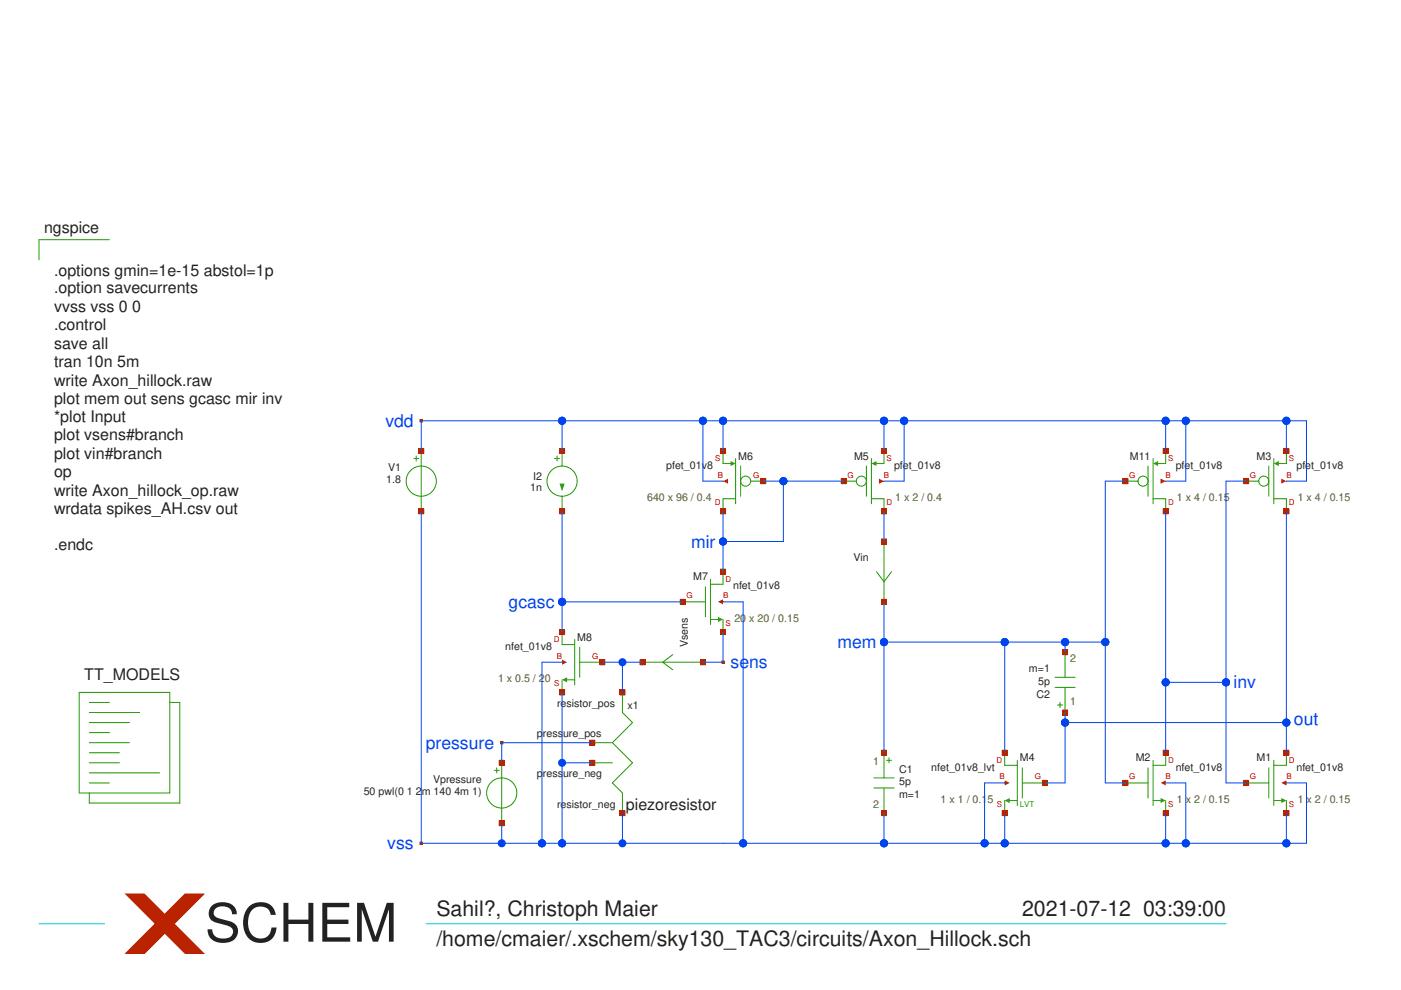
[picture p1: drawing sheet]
<svg xmlns="http://www.w3.org/2000/svg" width="297mm" height="210mm" viewBox="0 0 297 210" stroke-linecap="round" stroke-linejoin="round" font-family="sans-serif">
<path d="M23.2 50.8h-14.9v4.3M247.1 159.6v2.7h-2.6M238.6 166h4.8M243.4 162.8v6.4M244.5 161.2v9.6M244.5 169.7h1.6M247.1 169.7v2.7" fill="none" stroke="#229800" stroke-width=".21"/>
<path d="M246.1 169.2l1 .5-1 .6z" fill="#229800"/>
<path d="M243.4 98.8v6.4M244.5 97.2v9.6M247.1 95.6v2.7h-1.6M238.6 102h2.7M244.5 105.7h2.6v2.7" fill="none" stroke="#229800" stroke-width=".21"/>
<path d="M244.5 98.3l1-.6v1.1z" fill="#229800"/>
<g fill="none" stroke="#229800" stroke-width=".21">
<path d="M272.7 159.6v2.7h-2.6M264.2 166h4.8M269 162.8v6.4M270.1 161.2v9.6M270.1 169.7h1.6M272.7 169.7v2.7"/>
<circle cx="242.3" cy="102" r="1.07"/>
</g>
<path d="M271.7 169.2l1 .5-1 .6z" fill="#229800"/>
<path d="M269 98.8v6.4M270.1 97.2v9.6M272.7 95.6v2.7h-1.6M264.2 102h2.7M270.1 105.7h2.6v2.7" fill="none" stroke="#229800" stroke-width=".21"/>
<path d="M270.1 98.3l1-.6v1.1z" fill="#229800"/>
<g fill="none" stroke="#229800" stroke-width=".21">
<path d="M87.7 97.2h1.1M88.2 96.7v1M89.3 95.6v12.8M117.6 97.2h1M118.1 96.7v1M119.2 95.6v3.2M119.2 105.2v3.2M225.8 138.3v5.3M16.8 146.8h19.2v21.3h-19.2zM18.9 153.2h8.6M18.9 155.3h4.3M18.9 157.5h8.6"/>
<path d="M18.9 159.6h6.4M18.9 151.1h10.7M18.9 148.9h4.3M36 148.9h2.1v21.4h-19.2v-2.2M223.7 145.7h4.2M223.7 143.6h4.2M224.2 149.5h1.1M224.7 148.9v1.1M225.8 145.7v5.4M18.9 161.7h6.4M18.9 163.9h15M18.9 166h4.3"/>
<circle cx="89.3" cy="102" r="3.2"/>
<circle cx="267.9" cy="102" r="1.07"/>
</g>
<path d="M119.2 100.4v2.1h.5l-.5 1.6-.6-1.6h.6z" fill="#229800"/>
<g fill="none" stroke="#229800" stroke-width=".21">
<path d="M183.7 98.8v6.4M184.8 97.2v9.6M187.4 95.6v2.7h-1.6M178.9 102h2.7M184.8 105.7h2.6v2.7M142.6 138.8l-2.1 1.6 2.1 1.6M136.2 140.4h12.8M187.4 159.6v5.3M185.3 164.9h4.3M185.3 167.1h4.3M187.4 167.1v5.3M188 161.2h1"/>
<path d="M188.5 160.7v1"/>
<circle cx="119.2" cy="102" r="3.2"/>
</g>
<path d="M184.8 98.3l1-.6v1.1z" fill="#229800"/>
<g fill="none" stroke="#229800" stroke-width=".21">
<path d="M153.3 95.6v2.7h1.6M156 97.2v9.6M157 98.8v6.4M156 105.7h-2.7v2.7M159.2 102h2.6"/>
<circle cx="182.6" cy="102" r="1.07"/>
</g>
<path d="M154.9 97.7l1.1 .6-1.1 .5z" fill="#229800"/>
<g fill="none" stroke="#229800" stroke-width=".21">
<path d="M213 159.6v2.7h2.7M213 169.7v2.7M214.1 169.7h1.6M215.7 161.2v9.6M216.8 166h4.7M216.8 162.8v6.4"/>
<circle cx="158.1" cy="102" r="1.07"/>
</g>
<path d="M213 169.7l1.1-.5v1.1z" fill="#229800"/>
<path d="M144.8 127.6h4.8M149.6 124.4v6.4M150.6 122.8v9.6M150.6 131.3h1.6M153.3 121.2v2.7h-2.7M153.3 131.3v2.7" fill="none" stroke="#229800" stroke-width=".21"/>
<path d="M152.2 130.8l1.1 .5-1.1 .6z" fill="#229800"/>
<path d="M119.2 134v2.7h2.6M121.8 135.6v9.6M122.9 137.2v6.4M119.2 144.1v2.7M120.2 144.1h1.6M122.9 140.4h4.8" fill="none" stroke="#229800" stroke-width=".21"/>
<path d="M119.2 144.1l1-.5v1.1z" fill="#229800"/>
<g fill="none" stroke="#229800" stroke-width=".21">
<path d="M187.4 114.8v12.8M185.8 121.2l1.6 2.1 1.6-2.1M125.6 157.5h4.2M129.8 157.5l4.3 4.2-4.3 4.3 2.2 2.1v4.3M132 146.8v4.3l2.1 2.1-4.3 4.3M104.8 163.3h1M105.3 162.8v1.1M106.4 161.7v12.8M125.6 161.7h4.2"/>
<circle cx="106.4" cy="168.1" r="3.2"/>
</g>
<path d="M246.1 166l1-.5v1z" fill="#ba2200"/>
<path d="M246.6 159.1h1.1v1h-1.1z" fill="none" stroke="#ba2200" stroke-width=".21"/>
<path d="M246.6 159.1h1.1v1h-1.1z" fill="#ba2200"/>
<path d="M238.1 165.5h1v1h-1z" fill="none" stroke="#ba2200" stroke-width=".21"/>
<path d="M238.1 165.5h1v1h-1z" fill="#ba2200"/>
<path d="M246.6 171.9h1.1v1h-1.1z" fill="none" stroke="#ba2200" stroke-width=".21"/>
<path d="M246.6 171.9h1.1v1h-1.1z" fill="#ba2200"/>
<path d="M247.1 166h.1" fill="none" stroke="#ba2200" stroke-width=".21"/>
<path d="M246.1 101.5l1 .5-1 .5z" fill="#ba2200"/>
<path d="M246.6 107.9h1.1v1h-1.1z" fill="none" stroke="#ba2200" stroke-width=".21"/>
<path d="M246.6 107.9h1.1v1h-1.1z" fill="#ba2200"/>
<path d="M238.1 101.5h1v1h-1z" fill="none" stroke="#ba2200" stroke-width=".21"/>
<path d="M238.1 101.5h1v1h-1z" fill="#ba2200"/>
<path d="M246.6 95.1h1.1v1h-1.1z" fill="none" stroke="#ba2200" stroke-width=".21"/>
<path d="M246.6 95.1h1.1v1h-1.1z" fill="#ba2200"/>
<path d="M247.1 102h.1" fill="none" stroke="#ba2200" stroke-width=".21"/>
<path d="M271.7 166l1-.5v1z" fill="#ba2200"/>
<path d="M272.2 159.1h1.1v1h-1.1z" fill="none" stroke="#ba2200" stroke-width=".21"/>
<path d="M272.2 159.1h1.1v1h-1.1z" fill="#ba2200"/>
<path d="M263.7 165.5h1v1h-1z" fill="none" stroke="#ba2200" stroke-width=".21"/>
<path d="M263.7 165.5h1v1h-1z" fill="#ba2200"/>
<path d="M272.2 171.9h1.1v1h-1.1z" fill="none" stroke="#ba2200" stroke-width=".21"/>
<path d="M272.2 171.9h1.1v1h-1.1z" fill="#ba2200"/>
<path d="M272.7 166h.1" fill="none" stroke="#ba2200" stroke-width=".21"/>
<path d="M271.7 101.5l1 .5-1 .5z" fill="#ba2200"/>
<path d="M272.2 107.9h1.1v1h-1.1z" fill="none" stroke="#ba2200" stroke-width=".21"/>
<path d="M272.2 107.9h1.1v1h-1.1z" fill="#ba2200"/>
<path d="M263.7 101.5h1v1h-1z" fill="none" stroke="#ba2200" stroke-width=".21"/>
<path d="M263.7 101.5h1v1h-1z" fill="#ba2200"/>
<path d="M272.2 95.1h1.1v1h-1.1z" fill="none" stroke="#ba2200" stroke-width=".21"/>
<path d="M272.2 95.1h1.1v1h-1.1z" fill="#ba2200"/>
<path d="M272.7 102h.1" fill="none" stroke="#ba2200" stroke-width=".21"/>
<path d="M225.3 150.5h1v1.1h-1z" fill="none" stroke="#ba2200" stroke-width=".21"/>
<path d="M225.3 150.5h1v1.1h-1z" fill="#ba2200"/>
<path d="M225.3 137.7h1v1.1h-1z" fill="none" stroke="#ba2200" stroke-width=".21"/>
<path d="M225.3 137.7h1v1.1h-1z" fill="#ba2200"/>
<path d="M89 178.5h.6v.6h-.6z" fill="none" stroke="#ba2200" stroke-width=".21"/>
<path d="M89 178.5h.6v.6h-.6z" fill="#ba2200"/>
<path d="M187.2 135.9h.5v.5h-.5z" fill="none" stroke="#ba2200" stroke-width=".21"/>
<path d="M187.2 135.9h.5v.5h-.5z" fill="#ba2200"/>
<path d="M272.5 152.9h.5v.6h-.5z" fill="none" stroke="#ba2200" stroke-width=".21"/>
<path d="M272.5 152.9h.5v.6h-.5z" fill="#ba2200"/>
<path d="M88.8 95.1h1v1h-1z" fill="none" stroke="#ba2200" stroke-width=".21"/>
<path d="M88.8 95.1h1v1h-1z" fill="#ba2200"/>
<path d="M88.8 107.9h1v1h-1z" fill="none" stroke="#ba2200" stroke-width=".21"/>
<path d="M88.8 107.9h1v1h-1z" fill="#ba2200"/>
<path d="M153 140.1h.6v.6h-.6z" fill="none" stroke="#ba2200" stroke-width=".21"/>
<path d="M153 140.1h.6v.6h-.6z" fill="#ba2200"/>
<path d="M89 89h.6v.5h-.6z" fill="none" stroke="#ba2200" stroke-width=".21"/>
<path d="M89 89h.6v.5h-.6z" fill="#ba2200"/>
<path d="M118.6 95.1h1.1v1h-1.1z" fill="none" stroke="#ba2200" stroke-width=".21"/>
<path d="M118.6 95.1h1.1v1h-1.1z" fill="#ba2200"/>
<path d="M118.6 107.9h1.1v1h-1.1z" fill="none" stroke="#ba2200" stroke-width=".21"/>
<path d="M118.6 107.9h1.1v1h-1.1z" fill="#ba2200"/>
<path d="M186.9 159.1h1.1v1h-1.1z" fill="none" stroke="#ba2200" stroke-width=".21"/>
<path d="M186.9 159.1h1.1v1h-1.1z" fill="#ba2200"/>
<path d="M186.9 171.9h1.1v1h-1.1z" fill="none" stroke="#ba2200" stroke-width=".21"/>
<path d="M186.9 171.9h1.1v1h-1.1z" fill="#ba2200"/>
<path d="M148.5 139.9h1.1v1h-1.1z" fill="none" stroke="#ba2200" stroke-width=".21"/>
<path d="M148.5 139.9h1.1v1h-1.1z" fill="#ba2200"/>
<path d="M135.7 139.9h1.1v1h-1.1z" fill="none" stroke="#ba2200" stroke-width=".21"/>
<g fill="#ba2200">
<path d="M135.7 139.9h1.1v1h-1.1z"/>
<path d="M186.4 101.5l1 .5-1 .5z"/>
</g>
<path d="M186.9 107.9h1.1v1h-1.1z" fill="none" stroke="#ba2200" stroke-width=".21"/>
<path d="M186.9 107.9h1.1v1h-1.1z" fill="#ba2200"/>
<path d="M178.4 101.5h1v1h-1z" fill="none" stroke="#ba2200" stroke-width=".21"/>
<path d="M178.4 101.5h1v1h-1z" fill="#ba2200"/>
<path d="M186.9 95.1h1.1v1h-1.1z" fill="none" stroke="#ba2200" stroke-width=".21"/>
<path d="M186.9 95.1h1.1v1h-1.1z" fill="#ba2200"/>
<path d="M187.4 102h.1" fill="none" stroke="#ba2200" stroke-width=".21"/>
<path d="M153.3 102l1.1-.5v1z" fill="#ba2200"/>
<path d="M152.8 107.9h1v1h-1z" fill="none" stroke="#ba2200" stroke-width=".21"/>
<path d="M152.8 107.9h1v1h-1z" fill="#ba2200"/>
<path d="M161.3 101.5h1.1v1h-1.1z" fill="none" stroke="#ba2200" stroke-width=".21"/>
<path d="M161.3 101.5h1.1v1h-1.1z" fill="#ba2200"/>
<path d="M152.8 95.1h1v1h-1z" fill="none" stroke="#ba2200" stroke-width=".21"/>
<path d="M152.8 95.1h1v1h-1z" fill="#ba2200"/>
<path d="M153.3 102h.1" fill="none" stroke="#ba2200" stroke-width=".21"/>
<path d="M118.9 127.3h.5v.6h-.5z" fill="none" stroke="#ba2200" stroke-width=".21"/>
<g fill="#ba2200">
<path d="M118.9 127.3h.5v.6h-.5z"/>
<path d="M213 165.5l1.1 .5-1.1 .5z"/>
</g>
<path d="M212.5 159.1h1v1h-1z" fill="none" stroke="#ba2200" stroke-width=".21"/>
<path d="M212.5 159.1h1v1h-1z" fill="#ba2200"/>
<path d="M221 165.5h1.1v1h-1.1z" fill="none" stroke="#ba2200" stroke-width=".21"/>
<path d="M221 165.5h1.1v1h-1.1z" fill="#ba2200"/>
<path d="M212.5 171.9h1v1h-1z" fill="none" stroke="#ba2200" stroke-width=".21"/>
<path d="M212.5 171.9h1v1h-1z" fill="#ba2200"/>
<path d="M213 166h.1" fill="none" stroke="#ba2200" stroke-width=".21"/>
<path d="M152.2 127.6l1.1-.5v1z" fill="#ba2200"/>
<path d="M152.8 120.7h1v1h-1z" fill="none" stroke="#ba2200" stroke-width=".21"/>
<path d="M152.8 120.7h1v1h-1z" fill="#ba2200"/>
<path d="M144.2 127.1h1.1v1h-1.1z" fill="none" stroke="#ba2200" stroke-width=".21"/>
<path d="M144.2 127.1h1.1v1h-1.1z" fill="#ba2200"/>
<path d="M152.8 133.5h1v1h-1z" fill="none" stroke="#ba2200" stroke-width=".21"/>
<path d="M152.8 133.5h1v1h-1z" fill="#ba2200"/>
<path d="M153.3 127.6h.1" fill="none" stroke="#ba2200" stroke-width=".21"/>
<path d="M119.2 139.9l1 .5-1 .5z" fill="#ba2200"/>
<path d="M118.6 133.5h1.1v1h-1.1z" fill="none" stroke="#ba2200" stroke-width=".21"/>
<path d="M118.6 133.5h1.1v1h-1.1z" fill="#ba2200"/>
<path d="M127.2 139.9h1v1h-1z" fill="none" stroke="#ba2200" stroke-width=".21"/>
<path d="M127.2 139.9h1v1h-1z" fill="#ba2200"/>
<path d="M118.6 146.3h1.1v1h-1.1z" fill="none" stroke="#ba2200" stroke-width=".21"/>
<path d="M118.6 146.3h1.1v1h-1.1z" fill="#ba2200"/>
<path d="M119.2 140.4h.1" fill="none" stroke="#ba2200" stroke-width=".21"/>
<path d="M186.9 114.3h1.1v1h-1.1z" fill="none" stroke="#ba2200" stroke-width=".21"/>
<path d="M186.9 114.3h1.1v1h-1.1z" fill="#ba2200"/>
<path d="M186.9 127.1h1.1v1h-1.1z" fill="none" stroke="#ba2200" stroke-width=".21"/>
<path d="M186.9 127.1h1.1v1h-1.1z" fill="#ba2200"/>
<path d="M153 114.5h.6v.6h-.6z" fill="none" stroke="#ba2200" stroke-width=".21"/>
<path d="M153 114.5h.6v.6h-.6z" fill="#ba2200"/>
<path d="M259.7 144.4h.5v.5h-.5z" fill="none" stroke="#ba2200" stroke-width=".21"/>
<g fill="#ba2200">
<path d="M259.7 144.4h.5v.5h-.5z"/>
<path d="M26.4 189.5h4.3l4.2 4.2 4.3-4.2h4.3l-6.4 6.4 6.4 6.4h-4.3l-4.3-4.3-4.2 4.3h-4.3l6.4-6.4z"/>
</g>
<path d="M125 156.9h1.1v1.1h-1.1z" fill="none" stroke="#ba2200" stroke-width=".21"/>
<path d="M125 156.9h1.1v1.1h-1.1z" fill="#ba2200"/>
<path d="M125 161.2h1.1v1.1h-1.1z" fill="none" stroke="#ba2200" stroke-width=".21"/>
<path d="M125 161.2h1.1v1.1h-1.1z" fill="#ba2200"/>
<path d="M131.4 146.3h1.1v1h-1.1z" fill="none" stroke="#ba2200" stroke-width=".21"/>
<path d="M131.4 146.3h1.1v1h-1.1z" fill="#ba2200"/>
<path d="M131.4 171.9h1.1v1h-1.1z" fill="none" stroke="#ba2200" stroke-width=".21"/>
<path d="M131.4 171.9h1.1v1h-1.1z" fill="#ba2200"/>
<path d="M105.8 161.2h1.1v1.1h-1.1z" fill="none" stroke="#ba2200" stroke-width=".21"/>
<path d="M105.8 161.2h1.1v1.1h-1.1z" fill="#ba2200"/>
<path d="M105.8 174h1.1v1.1h-1.1z" fill="none" stroke="#ba2200" stroke-width=".21"/>
<path d="M105.8 174h1.1v1.1h-1.1z" fill="#ba2200"/>
<path d="M106.1 157.2h.5v.5h-.5z" fill="none" stroke="#ba2200" stroke-width=".21"/>
<path d="M106.1 157.2h.5v.5h-.5z" fill="#ba2200"/>
<path d="M8.3 195.9h13.8M90.4 195.9h169.5" fill="none" stroke="#00cbed" stroke-width=".21"/>
<g fill="none" stroke="#0044ed" stroke-width=".21">
<path d="M89.3 95.6v-6.4h187.7v12.8h-4.3M119.2 89.2v6.4M149 89.2v12.8h4.3M153.3 89.2v6.4M187.4 89.2v6.4M191.7 89.2v12.8h-4.3M247.1 89.2v6.4M251.4 89.2v12.8h-4.3M272.7 89.2v6.4M89.3 108.4v70.4h187.7v-12.8h-4.3M119.2 108.4v25.6M153.3 108.4v12.8"/>
<path d="M161.8 102h17.1M166.1 102v12.8h-12.8M187.4 108.4v6.4M238.6 102h-4.3v64h4.3M247.1 108.4v51.2M264.2 102h-4.3v64h4.3M272.7 108.4v51.2M119.2 127.6h25.6M153.3 134v6.4h-4.3M153.3 127.6h4.3v51.2M187.4 136.1h46.9M187.4 127.6v32"/>
<path d="M213 136.1v23.5M225.8 136.1v2.2M119.2 146.8v32M119.2 140.4h-4.3v38.4M125.6 157.5h-19.2v4.2M127.7 140.4h8.5M132 140.4v6.4M225.8 151.1v14.9h-4.3M225.8 153.2h46.9M247.1 144.7h12.8M106.4 174.5v4.3M119.2 161.7h6.4"/>
<path d="M132 172.4v6.4M187.4 172.4v6.4M213 166h-4.2v12.8M213 172.4v6.4M247.1 166h4.3v12.8M247.1 172.4v6.4M272.7 172.4v6.4"/>
</g>
<g fill="#0044ed">
<path d="M118.6 88.6a.85 .85 0 0 1 .9-.2 .85 .85 0 0 1 .5 .8h-.8h.8a.85 .85 0 0 1-1.2 .8 .85 .85 0 0 1-.2-1.4z"/>
<path d="M114.3 178.2a.85 .85 0 0 1 .9-.2 .85 .85 0 0 1 .6 .8h-.9h.9a.85 .85 0 0 1-1.2 .8 .85 .85 0 0 1-.3-1.4z"/>
<path d="M118.6 127a.85 .85 0 0 1 .9-.2 .85 .85 0 0 1 .5 .8h-.8h.8a.85 .85 0 0 1-1.2 .8 .85 .85 0 0 1-.2-1.4z"/>
<path d="M165.5 101.4a.85 .85 0 0 1 .9-.2 .85 .85 0 0 1 .5 .8h-.8h.8a.85 .85 0 0 1-1.1 .8 .85 .85 0 0 1-.3-1.4z"/>
<path d="M148.4 88.6a.85 .85 0 0 1 1-.2 .85 .85 0 0 1 .5 .8h-.9h.9a.85 .85 0 0 1-1.2 .8 .85 .85 0 0 1-.3-1.4z"/>
<path d="M152.7 114.2a.85 .85 0 0 1 .9-.2 .85 .85 0 0 1 .6 .8h-.9h.9a.85 .85 0 0 1-1.2 .8 .85 .85 0 0 1-.3-1.4z"/>
<path d="M152.7 88.6a.85 .85 0 0 1 .9-.2 .85 .85 0 0 1 .6 .8h-.9h.9a.85 .85 0 0 1-1.2 .8 .85 .85 0 0 1-.3-1.4z"/>
<path d="M186.8 88.6a.85 .85 0 0 1 .9-.2 .85 .85 0 0 1 .6 .8h-.9h.9a.85 .85 0 0 1-1.2 .8 .85 .85 0 0 1-.3-1.4z"/>
<path d="M131.4 178.2a.85 .85 0 0 1 .9-.2 .85 .85 0 0 1 .5 .8h-.8h.8a.85 .85 0 0 1-1.2 .8 .85 .85 0 0 1-.2-1.4z"/>
<path d="M131.4 139.8a.85 .85 0 0 1 .9-.2 .85 .85 0 0 1 .5 .8h-.8h.8a.85 .85 0 0 1-1.2 .8 .85 .85 0 0 1-.2-1.4z"/>
<path d="M105.8 178.2a.85 .85 0 0 1 .9-.2 .85 .85 0 0 1 .5 .8h-.8h.8a.85 .85 0 0 1-1.2 .8 .85 .85 0 0 1-.2-1.4z"/>
<path d="M118.6 161.1a.85 .85 0 0 1 .9-.2 .85 .85 0 0 1 .5 .8h-.8h.8a.85 .85 0 0 1-1.2 .8 .85 .85 0 0 1-.2-1.4z"/>
<path d="M118.6 178.2a.85 .85 0 0 1 .9-.2 .85 .85 0 0 1 .5 .8h-.8h.8a.85 .85 0 0 1-1.2 .8 .85 .85 0 0 1-.2-1.4z"/>
<path d="M157 178.2a.85 .85 0 0 1 .9-.2 .85 .85 0 0 1 .5 .8h-.8h.8a.85 .85 0 0 1-1.2 .8 .85 .85 0 0 1-.2-1.4z"/>
<path d="M186.8 178.2a.85 .85 0 0 1 .9-.2 .85 .85 0 0 1 .6 .8h-.9h.9a.85 .85 0 0 1-1.2 .8 .85 .85 0 0 1-.3-1.4z"/>
<path d="M191.1 88.6a.85 .85 0 0 1 .9-.2 .85 .85 0 0 1 .5 .8h-.8h.8a.85 .85 0 0 1-1.1 .8 .85 .85 0 0 1-.3-1.4z"/>
<path d="M246.5 88.6a.85 .85 0 0 1 1-.2 .85 .85 0 0 1 .5 .8h-.9h.9a.85 .85 0 0 1-1.2 .8 .85 .85 0 0 1-.3-1.4z"/>
<path d="M259.3 144.1a.85 .85 0 0 1 1-.2 .85 .85 0 0 1 .5 .8h-.9h.9a.85 .85 0 0 1-1.2 .8 .85 .85 0 0 1-.3-1.4z"/>
<path d="M246.5 144.1a.85 .85 0 0 1 1-.2 .85 .85 0 0 1 .5 .8h-.9h.9a.85 .85 0 0 1-1.2 .8 .85 .85 0 0 1-.3-1.4z"/>
<path d="M233.7 135.5a.85 .85 0 0 1 1-.1 .85 .85 0 0 1 .5 .7h-.9h.9a.85 .85 0 0 1-1.2 .8 .85 .85 0 0 1-.3-1.4z"/>
<path d="M250.8 88.6a.85 .85 0 0 1 .9-.2 .85 .85 0 0 1 .6 .8h-.9h.9a.85 .85 0 0 1-1.2 .8 .85 .85 0 0 1-.3-1.4z"/>
<path d="M272.1 88.6a.85 .85 0 0 1 1-.2 .85 .85 0 0 1 .5 .8h-.9h.9a.85 .85 0 0 1-1.2 .8 .85 .85 0 0 1-.3-1.4z"/>
<path d="M186.8 135.5a.85 .85 0 0 1 .9-.1 .85 .85 0 0 1 .6 .7h-.9h.9a.85 .85 0 0 1-1.2 .8 .85 .85 0 0 1-.3-1.4z"/>
<path d="M212.4 135.5a.85 .85 0 0 1 .9-.1 .85 .85 0 0 1 .6 .7h-.9h.9a.85 .85 0 0 1-1.2 .8 .85 .85 0 0 1-.3-1.4z"/>
<path d="M225.2 135.5a.85 .85 0 0 1 .9-.1 .85 .85 0 0 1 .6 .7h-.9h.9a.85 .85 0 0 1-1.2 .8 .85 .85 0 0 1-.3-1.4z"/>
<path d="M208.1 178.2a.85 .85 0 0 1 1-.2 .85 .85 0 0 1 .5 .8h-.8h.8a.85 .85 0 0 1-1.2 .8 .85 .85 0 0 1-.3-1.4z"/>
<path d="M225.2 152.6a.85 .85 0 0 1 .9-.2 .85 .85 0 0 1 .6 .8h-.9h.9a.85 .85 0 0 1-1.2 .8 .85 .85 0 0 1-.3-1.4z"/>
<path d="M212.4 178.2a.85 .85 0 0 1 .9-.2 .85 .85 0 0 1 .6 .8h-.9h.9a.85 .85 0 0 1-1.2 .8 .85 .85 0 0 1-.3-1.4z"/>
<path d="M246.5 178.2a.85 .85 0 0 1 1-.2 .85 .85 0 0 1 .5 .8h-.9h.9a.85 .85 0 0 1-1.2 .8 .85 .85 0 0 1-.3-1.4z"/>
<path d="M272.1 152.6a.85 .85 0 0 1 1-.2 .85 .85 0 0 1 .5 .8h-.9h.9a.85 .85 0 0 1-1.2 .8 .85 .85 0 0 1-.3-1.4z"/>
<path d="M250.8 178.2a.85 .85 0 0 1 .9-.2 .85 .85 0 0 1 .6 .8h-.9h.9a.85 .85 0 0 1-1.2 .8 .85 .85 0 0 1-.3-1.4z"/>
<path d="M272.1 178.2a.85 .85 0 0 1 1-.2 .85 .85 0 0 1 .5 .8h-.9h.9a.85 .85 0 0 1-1.2 .8 .85 .85 0 0 1-.3-1.4z"/>
</g>
<text font-size="11.3" fill="#222" x="43.5" y="199.7">SCHEM</text>
<g font-size="4.5" fill="#222">
<text x="92.5" y="194.2">Sahil?, Christoph Maier</text>
<text x="216.7" y="194.2">2021-07-12 03:39:00</text>
<text x="92.5" y="200.6">/home/cmaier/.xschem/sky130_TAC3/circuits/Axon_Hillock.sch</text>
</g>
<g font-size="3.7" fill="#0044ed">
<text x="81.7" y="90.5">vdd</text>
<text x="146.5" y="116.1">mir</text>
<text x="107.8" y="128.9">gcasc</text>
<text x="177.5" y="137.4">mem</text>
<text x="154.9" y="141.7">sens</text>
<text x="261.5" y="146">inv</text>
<text x="274.3" y="153.7">out</text>
<text x="90.3" y="158.7">pressure</text>
<text x="82.1" y="180.1">vss</text>
</g>
<g font-size="3.4" fill="#222">
<text x="9.3" y="49.3">ngspice</text>
<text x="11.5" y="58.4">.options gmin=1e-15 abstol=1p</text>
<text x="11.5" y="62.2">.option savecurrents</text>
<text x="11.5" y="66.2">vvss vss 0 0</text>
<text x="11.5" y="70">.control</text>
<text x="11.5" y="74">save all</text>
<text x="11.5" y="77.8">tran 10n 5m</text>
<text x="11.5" y="81.8">write Axon_hillock.raw</text>
<text x="11.5" y="85.6">plot mem out sens gcasc mir inv</text>
<text x="11.5" y="89.6">*plot Input</text>
<text x="11.5" y="93.4">plot vsens#branch</text>
<text x="11.5" y="97.3">plot vin#branch</text>
<text x="11.5" y="101.1">op</text>
<text x="11.5" y="105.1">write Axon_hillock_op.raw</text>
<text x="11.5" y="108.9">wrdata spikes_AH.csv out</text>
<text x="11.5" y="116.7">.endc</text>
<text x="17.9" y="144.2">TT_MODELS</text>
<text x="132.7" y="171.7">piezoresistor</text>
</g>
<g font-size="2.3" fill="#222">
<text x="82.3" y="99.8">V1</text>
<text x="113" y="101.7">I2</text>
<text x="141.2" y="99.4">pfet_01v8</text>
<text x="156.5" y="97.4">M6</text>
<text x="181.1" y="97.4">M5</text>
<text x="189.6" y="99.4">pfet_01v8</text>
<text x="239.5" y="97.4">M11</text>
<text x="249.3" y="99.4">pfet_01v8</text>
<text x="266.4" y="97.4">M3</text>
<text x="274.9" y="99.4">pfet_01v8</text>
<text x="81.9" y="102.5">1.8</text>
<text x="112.4" y="104.1">1n</text>
<text x="181" y="119">Vin</text>
<text x="147" y="123">M7</text>
<text x="155.4" y="125">nfet_01v8</text>
<text x="107.1" y="137.8">nfet_01v8</text>
<text x="122.4" y="135.8">M8</text>
<text x="145.9" y="137.2" transform="rotate(-90 145.9 137.2)">Vsens</text>
<text x="218.2" y="142.6">m=1</text>
<text x="118.1" y="149.9">resistor_pos</text>
<text x="219.7" y="147.9">C2</text>
<text x="220.1" y="145.2">5p</text>
<text x="133" y="150.3">x1</text>
<text x="113.8" y="156.3">pressure_pos</text>
<text x="216.2" y="161.4">M4</text>
<text x="240.8" y="161.4">M2</text>
<text x="266.4" y="161.4">M1</text>
<text x="91.8" y="166">Vpressure</text>
<text x="113.8" y="164.8">pressure_neg</text>
<text x="190.6" y="163.8">C1</text>
<text x="190.6" y="166.5">5p</text>
<text x="197.4" y="163.4">nfet_01v8_lvt</text>
<text x="249.3" y="163.4">nfet_01v8</text>
<text x="274.9" y="163.4">nfet_01v8</text>
<text x="77.1" y="168.6">50 pwl(0 1 2m 140 4m 1)</text>
<text x="118.1" y="171.2">resistor_neg</text>
<text x="190.6" y="169.2">m=1</text>
</g>
<g font-size="2.3" fill="#660">
<text x="137.2" y="106.2">640 x 96 / 0.4</text>
<text x="189.8" y="106.2">1 x 2 / 0.4</text>
<text x="249.5" y="106.2">1 x 4 / 0.15</text>
<text x="275.1" y="106.2">1 x 4 / 0.15</text>
<text x="155.7" y="131.8">20 x 20 / 0.15</text>
<text x="226.9" y="140.4">2</text>
<text x="105.6" y="144.6">1 x 0.5 / 20</text>
<text x="226.9" y="149.5">1</text>
<text x="185.1" y="162.2">1</text>
<text x="185.1" y="171.3">2</text>
<text x="199.4" y="170.2">1 x 1 / 0.15</text>
<text x="249.5" y="170.2">1 x 2 / 0.15</text>
<text x="275.1" y="170.2">1 x 2 / 0.15</text>
</g>
<g font-size="1.7" fill="#fe0000">
<text x="151.6" y="97.7">S</text>
<text x="152.2" y="101.3">B</text>
<text x="159.7" y="101.3">G</text>
<text x="179.7" y="101.3">G</text>
<text x="187.4" y="101.3">B</text>
<text x="188" y="97.7">S</text>
<text x="239.4" y="101.3">G</text>
<text x="247.1" y="101.3">B</text>
<text x="247.7" y="97.7">S</text>
<text x="265" y="101.3">G</text>
<text x="272.7" y="101.3">B</text>
<text x="273.3" y="97.7">S</text>
<text x="151.5" y="107.1">D</text>
<text x="188" y="107.1">D</text>
<text x="247.7" y="107.1">D</text>
<text x="273.3" y="107.1">D</text>
<text x="153.8" y="123.3">D</text>
<text x="145.6" y="126.8">G</text>
<text x="153.3" y="126.8">B</text>
<text x="117.4" y="136.1">D</text>
<text x="153.8" y="132.7">S</text>
<text x="118" y="139.6">B</text>
<text x="125.6" y="139.6">G</text>
<text x="117.5" y="145.5">S</text>
<text x="211.3" y="161.7">D</text>
<text x="247.7" y="161.7">D</text>
<text x="273.3" y="161.7">D</text>
<text x="211.9" y="165.2">B</text>
<text x="219.4" y="165.2">G</text>
<text x="239.4" y="165.2">G</text>
<text x="247.1" y="165.2">B</text>
<text x="265" y="165.2">G</text>
<text x="272.7" y="165.2">B</text>
<text x="211.4" y="171.1">S</text>
<text x="247.7" y="171.1">S</text>
<text x="273.3" y="171.1">S</text>
</g>
<text font-size="1.7" fill="#229800" x="216.2" y="171.1">LVT</text>
</svg>
